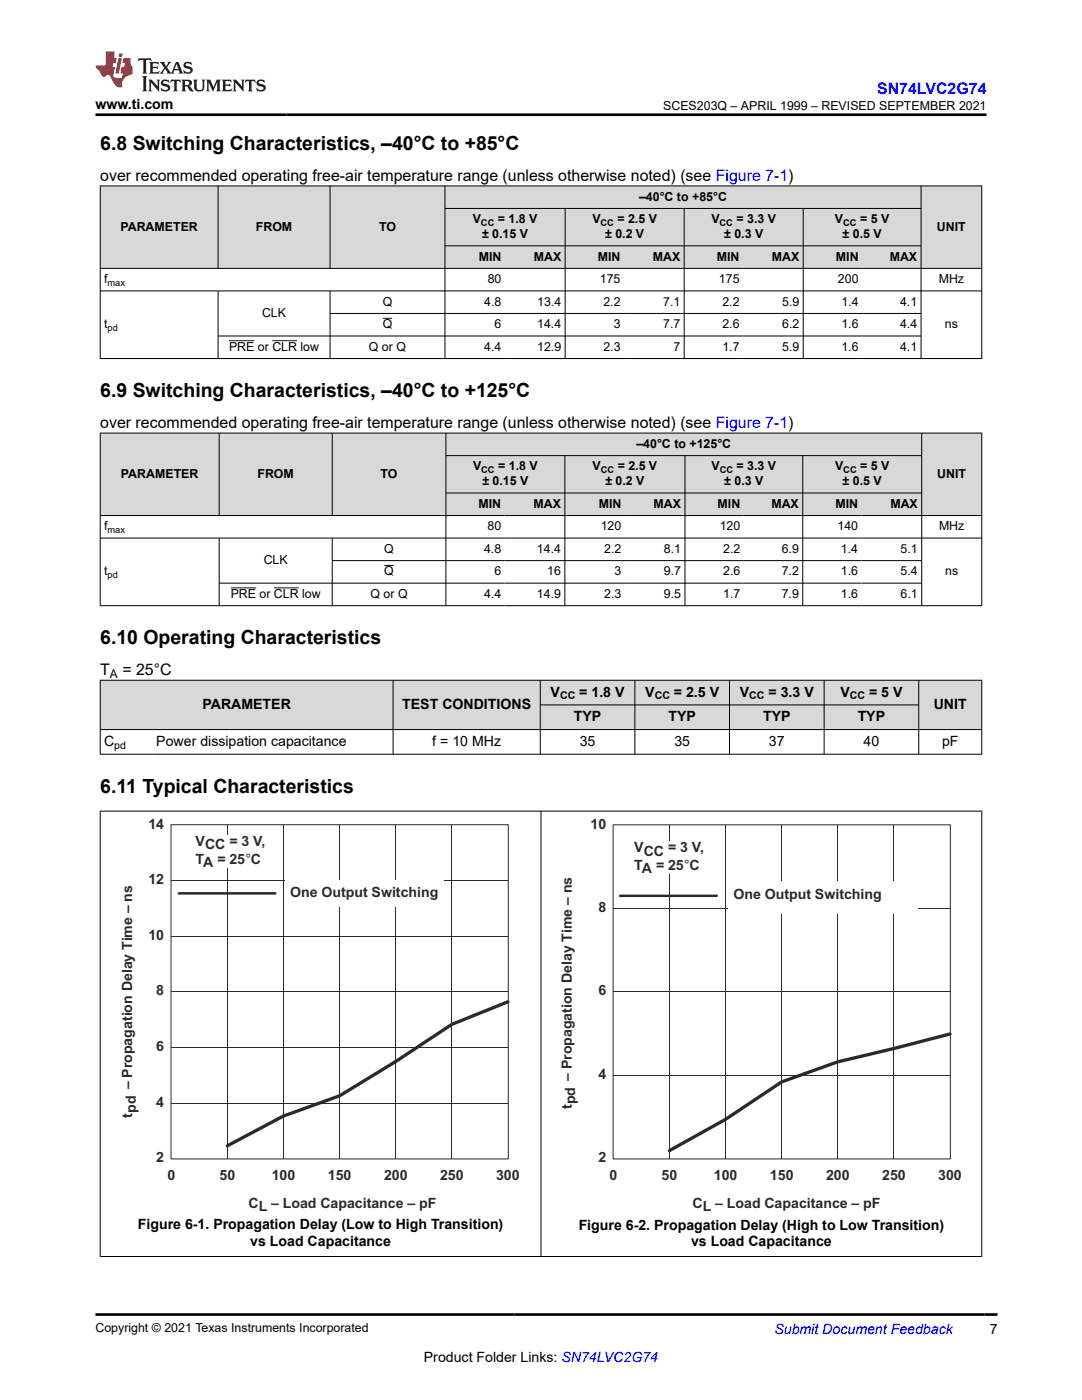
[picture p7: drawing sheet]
<svg xmlns="http://www.w3.org/2000/svg" width="216mm" height="279mm" viewBox="0 0 216 279" stroke-linecap="round" stroke-linejoin="round" font-family="sans-serif">
<g fill="#d8d8d8">
<path d="M20 37.1h175.9v4.5h-175.9z" fill-rule="evenodd"/>
<path d="M20.1 37.2h23.4v16.3h-23.4z" fill-rule="evenodd"/>
<path d="M43.6 37.2h22.2v16.3h-22.2z" fill-rule="evenodd"/>
<path d="M65.9 37.2h22.8v16.3h-22.8z" fill-rule="evenodd"/>
<path d="M88.8 37.2h94.9v4.3h-94.9z" fill-rule="evenodd"/>
<path d="M183.9 37.2h11.9v16.3h-11.9z" fill-rule="evenodd"/>
<path d="M88.8 41.7h23.9v7.3h-23.9z" fill-rule="evenodd"/>
<path d="M112.8 41.7h23.7v7.3h-23.7z" fill-rule="evenodd"/>
<path d="M136.6 41.7h23.6v7.3h-23.6z" fill-rule="evenodd"/>
<path d="M160.3 41.7h23.4v7.3h-23.4z" fill-rule="evenodd"/>
<path d="M88.8 49.1h12v4.4h-12z" fill-rule="evenodd"/>
<path d="M100.8 49.1h11.9v4.4h-11.9z" fill-rule="evenodd"/>
<path d="M112.8 49.1h11.7v4.4h-11.7z" fill-rule="evenodd"/>
<path d="M124.5 49.1h12v4.4h-12z" fill-rule="evenodd"/>
<path d="M136.6 49.1h11.7v4.4h-11.7z" fill-rule="evenodd"/>
<path d="M148.3 49.1h11.9v4.4h-11.9z" fill-rule="evenodd"/>
<path d="M160.3 49.1h11.7v4.4h-11.7z" fill-rule="evenodd"/>
<path d="M172 49.1h11.7v4.4h-11.7z" fill-rule="evenodd"/>
</g>
<g fill="none" stroke="#000" stroke-width=".2">
<path d="M19.9 37.1h176.1M20 37v34.6M43.5 37v16.6M65.9 37v16.6M88.8 37v34.6M183.8 37v34.6M195.9 37v34.6M19.9 53.6h176.1M19.9 58.1h176.1M43.5 58.1v13.5M65.9 58.1v13.5M88.8 41.6h95.1"/>
<path d="M88.8 49.1h95.1M112.8 41.6v30M136.5 41.6v30M160.3 41.6v30M19.9 71.6h176.1M43.5 67.1h140.4M45.7 68h5.1M54.3 68h5M65.9 62.6h118M76.4 63.5h1.9"/>
</g>
<g fill="#d8d8d8">
<path d="M20 86.4h175.9v4.5h-175.9z" fill-rule="evenodd"/>
<path d="M20.1 86.5h23.6v16.3h-23.6z" fill-rule="evenodd"/>
<path d="M43.8 86.5h22.4v16.3h-22.4z" fill-rule="evenodd"/>
<path d="M66.4 86.5h22.5v16.3h-22.5z" fill-rule="evenodd"/>
<path d="M89 86.5h94.9v4.4h-94.9z" fill-rule="evenodd"/>
<path d="M184 86.5h11.8v16.3h-11.8z" fill-rule="evenodd"/>
<path d="M89 91h23.6v7.3h-23.6z" fill-rule="evenodd"/>
<path d="M112.8 91h23.8v7.3h-23.8z" fill-rule="evenodd"/>
<path d="M136.7 91h23.4v7.3h-23.4z" fill-rule="evenodd"/>
<path d="M160.2 91h23.7v7.3h-23.7z" fill-rule="evenodd"/>
<path d="M89 98.5h11.7v4.3h-11.7z" fill-rule="evenodd"/>
<path d="M100.7 98.5h11.9v4.3h-11.9z" fill-rule="evenodd"/>
<path d="M112.8 98.5h11.9v4.3h-11.9z" fill-rule="evenodd"/>
<path d="M124.7 98.5h11.9v4.3h-11.9z" fill-rule="evenodd"/>
<path d="M136.7 98.5h11.7v4.3h-11.7z" fill-rule="evenodd"/>
<path d="M148.4 98.5h11.7v4.3h-11.7z" fill-rule="evenodd"/>
<path d="M160.2 98.5h11.7v4.3h-11.7z" fill-rule="evenodd"/>
<path d="M171.9 98.5h12v4.3h-12z" fill-rule="evenodd"/>
</g>
<g fill="none" stroke="#000" stroke-width=".2">
<path d="M19.9 86.4h176.1M20 86.4v34.5M43.7 86.4v16.5M66.3 86.4v16.5M89 86.4v34.5M89 90.9h95M89 98.4h95M112.7 90.9v30M136.7 90.9v30M160.2 90.9v30M183.9 86.4v34.5M195.9 86.4v34.5"/>
<path d="M19.9 102.9h176.1M19.9 107.4h176.1M43.7 107.4v13.5M43.7 116.4h140.3M46 117.3h5.1M54.7 117.3h4.9M66.3 107.4v13.5M66.3 111.9h117.7M76.7 112.8h1.9M19.9 120.9h176.1"/>
</g>
<g fill="#d8d8d8">
<path d="M20 135.8h175.9v4.9h-175.9z" fill-rule="evenodd"/>
<path d="M20.1 135.8h58.3v9.7h-58.3z" fill-rule="evenodd"/>
<path d="M78.5 135.8h29.2v9.7h-29.2z" fill-rule="evenodd"/>
<path d="M107.9 135.8h18.7v4.8h-18.7z" fill-rule="evenodd"/>
<path d="M126.7 135.8h18.8v4.8h-18.8z" fill-rule="evenodd"/>
<path d="M145.6 135.8h18.8v4.8h-18.8z" fill-rule="evenodd"/>
<path d="M164.5 135.8h18.8v4.8h-18.8z" fill-rule="evenodd"/>
<path d="M183.4 135.8h12.4v9.7h-12.4z" fill-rule="evenodd"/>
<path d="M107.9 140.7h18.7v4.8h-18.7z" fill-rule="evenodd"/>
<path d="M126.7 140.7h18.8v4.8h-18.8z" fill-rule="evenodd"/>
<path d="M145.6 140.7h18.8v4.8h-18.8z" fill-rule="evenodd"/>
<path d="M164.5 140.7h18.8v4.8h-18.8z" fill-rule="evenodd"/>
</g>
<path d="M19.9 135.8h176.1M20 135.7v14.9M78.4 135.7v14.9M107.8 135.7v14.9M126.7 135.7v14.9M145.6 135.7v14.9M164.4 135.7v14.9M183.3 135.7v14.9M195.9 135.7v14.9M19.9 145.6h176.1M19.9 150.5h176.1M107.8 140.7h75.6" fill="none" stroke="#000" stroke-width=".2"/>
<path d="M34.1 164.6h67.3v66.7h-67.3zM34.2 175.8h67.2M45.4 164.7v66.5M56.6 164.7v66.5M67.8 164.7v66.5M79 164.7v66.5M90.2 164.7v66.5M34.2 198h67.2M34.2 186.9h67.2M34.2 209.1h67.2M34.2 220.2h67.2" fill="none" stroke="#2b292a" stroke-width=".2"/>
<path d="M101.4 199.9l-11.2 4.5-11.2 7.4-11.2 6.9-11.2 4-11.2 6" fill="none" stroke="#2b292a" stroke-width=".66"/>
<path d="M38 166.7h16.8v6.4h-16.8z" fill-rule="evenodd" fill="#fff"/>
<path d="M35.7 178.3h19.2" fill="none" stroke="#2b292a" stroke-width=".5"/>
<path d="M56.9 175.7h31.5v5.4h-31.5z" fill-rule="evenodd" fill="#fff"/>
<path d="M122.3 164.6h67.3v66.7h-67.3zM133.6 164.7v66.6M144.8 164.7v66.6M156 164.7v66.6M167.2 164.7v66.6M178.4 164.7v66.6M122.4 198h67.2M122.4 181.3h67.2M122.4 214.6h67.2" fill="none" stroke="#2b292a" stroke-width=".2"/>
<path d="M189.6 206.4l-11.2 2.9-11.2 2.6-11.2 4-11.2 7.5-11.2 6.2" fill="none" stroke="#2b292a" stroke-width=".66"/>
<g fill="#fff">
<path d="M125.6 168h16.8v6.4h-16.8z" fill-rule="evenodd"/>
<path d="M145.4 175.9h37.8v6.5h-37.8z" fill-rule="evenodd"/>
</g>
<path d="M123.7 178.8h19.3" fill="none" stroke="#2b292a" stroke-width=".5"/>
<path d="M19.9 161.9h176.1M20 161.8v89M108 161.8v89M195.9 161.8v89M19.9 250.8h176.1" fill="none" stroke="#000" stroke-width=".2"/>
<path d="M27.7 11.6l-.2 .6 .5-.2h.6v.1v2.2l-.2 .4h1l-.2-.4v-2.2v-.1h.5l.5 .2-.1-.6zM29.8 12.4l.2 .3v1.6l-.2 .4h1.9l.1-.6a1.08 1.08 0 0 1-1.3 .2v-.7h.6l.4 .2v-.7l-.4 .2h-.6v-.5l.2-.2a1 1 0 0 1 1 .3l-.1-.5zM31.8 12.4l1 1.1-1 1.2h.9l-.2-.2 .4-.8 .5 .8-.2 .2h1.6l-.2-.2 .1-.5h1l.1 .5-.1 .2h.9l-.2-.4-.8-1.9h-.5l-1 2.1-.8-1.1 .9-1h-.8l.2 .2-.5 .6-.3-.6 .1-.2zM35.2 12.8l.4 1h-.8zM36.8 12.5a.65 .65 0 0 0-.2 .7 .65 .65 0 0 0 .6 .5l.7 .1 .1 .3a.79 .79 0 0 1-.7 .4 .79 .79 0 0 1-.7-.5l.1 .7 .2-.1a.93 .93 0 0 0 1.1 0 .93 .93 0 0 0 .4-.9 1.46 1.46 0 0 0-1.2-.6l-.1-.3a1.09 1.09 0 0 1 1.2 .2l-.2-.6-.1 .1-.6-.2zM28.4 15.2l.2 .4v2.2l-.2 .4h1l-.2-.4v-2.2l.2-.4zM29.6 15.9l.2 .4v1.5l-.2 .4h.8l-.3-.4v-1.3l1.7 1.8v-2l.2-.4h-.8l.2 .2 .1 1.1-1.2-1.3zM32.3 16a.65 .65 0 0 0-.2 .8 .65 .65 0 0 0 .7 .4l.6 .2 .1 .2a.79 .79 0 0 1-.7 .4 .79 .79 0 0 1-.7-.5l.1 .7 .2-.1a.93 .93 0 0 0 1.1 .1 .93 .93 0 0 0 .4-1 1.46 1.46 0 0 0-1.2-.5l-.1-.4a1.09 1.09 0 0 1 1.2 .2l-.2-.6-.1 .1-.6-.1zM34.1 15.9l-.1 .6a.63 .63 0 0 1 .7-.3l.1 1.6-.3 .4h1l-.2-.4v-1.6a.66 .66 0 0 1 .8 .3l-.1-.6zM36.2 15.9l.2 .4v1.5l-.2 .4h.9l-.2-.2v-.7h.5l.1 .2a.79 .79 0 0 0 1.2 .6l-1-.9a.61 .61 0 0 0 .6-.6 .61 .61 0 0 0-.5-.7zM36.9 16.2h.2a.47 .47 0 0 1 .5 .1 .47 .47 0 0 1 .1 .5l-.2 .1-.6 .1zM38.5 15.9l.2 .2a2.27 2.27 0 0 0 .4 2 1.04 1.04 0 0 0 1.7-.7v-1.3l.2-.2h-.8l.2 .4v1.1a.6 .6 0 0 1-.6 .6 .6 .6 0 0 1-.6-.6v-1.1l.3-.4zM41.1 15.9l.2 .4v1.5l-.2 .4h.7l-.2-.4v-1.4l.9 1.9 .8-1.9v1.4l-.2 .4h1l-.3-.4v-1.5l.3-.4h-.8l-.7 1.5-.7-1.5zM44.3 15.9l.2 .4v1.5l-.2 .4h1.9l.1-.6a1.09 1.09 0 0 1-1.3 .2v-.7h.6l.4 .2v-.6l-.4 .2h-.6v-.6l.2-.1a1.01 1.01 0 0 1 1 .3l-.1-.6zM46.4 15.9l.3 .4v1.5l-.3 .4h.8l-.2-.4v-1.3l1.6 1.8v-2l.2-.4h-.7l.2 .2v1.1l-1.2-1.3zM49 15.9l-.1 .6a.63 .63 0 0 1 .8-.3v1.6l-.3 .4h1l-.2-.4v-1.6a.66 .66 0 0 1 .8 .3l-.1-.6zM51.4 16a.65 .65 0 0 0-.2 .8 .65 .65 0 0 0 .6 .4l.6 .2 .2 .2a.79 .79 0 0 1-.8 .4 .79 .79 0 0 1-.6-.5l.1 .7 .2-.1a.93 .93 0 0 0 1 .1 .93 .93 0 0 0 .5-1 1.46 1.46 0 0 0-1.3-.5l-.1-.4a1.09 1.09 0 0 1 1.3 .2l-.2-.6-.2 .1-.5-.1z" fill="#231f20"/>
<path d="M21.1 10.3v2.7h-2v.4l.9 1a.95 .95 0 0 0 .9 .9 .59 .59 0 0 1 .6-.4 .59 .59 0 0 1 .5 .3l.4 .8a1.59 1.59 0 0 0 2.1 1.4 1.61 1.61 0 0 1 1-2.3l1-.3-.1-1.5a1.59 1.59 0 0 1-.4-1.7h-1.4l-.2 .9h.5l-.1 .9h-.5l-.2 .9v.3l.4 .1-.2 .9h-.6a.73 .73 0 0 1-1.1-.7l.3-1.5h-.5l.2-.9h.5l.2-.9h-.5v-1.3zM23.6 11.6l-.6 3.1h.7l.6-3.1zM23.8 10.7l-.1 .6h.7l.1-.6z" fill="#ed1c24"/>
<path d="M19.1 22.9h177.8M19.1 262.3h179.9" fill="none" stroke="#000" stroke-width=".53"/>
<g font-size="3.9">
<text x="20" y="29.9">6.8 Switching Characteristics, –40°C to +85°C</text>
<text x="20" y="79.2">6.9 Switching Characteristics, –40°C to +125°C</text>
<text x="20" y="128.6">6.10 Operating Characteristics</text>
<text x="20" y="158.2">6.11 Typical Characteristics</text>
</g>
<text font-size="3.2" fill="#00f" x="175" y="18.7">SN74LVC2G74</text>
<g font-size="3.2">
<text x="20" y="36.1">over recommended operating free-air temperature range (unless otherwise noted) (see Figure 7-1)</text>
<text x="20" y="85.4">over recommended operating free-air temperature range (unless otherwise noted) (see Figure 7-1)</text>
<text x="20" y="134.7">T</text>
<text x="24.4" y="134.7">= 25°C</text>
</g>
<g font-size="2.8">
<text x="19.1" y="21.8">www.ti.com</text>
<text x="40.4" y="141.5">PARAMETER</text>
<text x="80.3" y="141.5">TEST CONDITIONS</text>
<text x="109.9" y="139">V</text>
<text x="114.5" y="144">TYP</text>
<text x="115.6" y="139">= 1.8 V</text>
<text x="128.8" y="139">V</text>
<text x="133.4" y="144">TYP</text>
<text x="134.5" y="139">= 2.5 V</text>
<text x="147.6" y="139">V</text>
<text x="152.3" y="144">TYP</text>
<text x="153.4" y="139">= 3.3 V</text>
<text x="167.7" y="139">V</text>
<text x="171.1" y="144">TYP</text>
<text x="173.4" y="139">= 5 V</text>
<text x="186.3" y="141.5">UNIT</text>
<text x="20.8" y="148.9">C</text>
<text x="31.2" y="148.9">Power dissipation capacitance</text>
<text x="86.3" y="148.9">f = 10 MHz</text>
<text x="115.7" y="148.9">35</text>
<text x="134.6" y="148.9">35</text>
<text x="153.4" y="148.9">37</text>
<text x="172.3" y="148.9">40</text>
<text x="188" y="148.9">pF</text>
<text x="27.5" y="245.4">Figure 6-1. Propagation Delay (Low to High Transition)</text>
<text x="115.5" y="245.4">Figure 6-2. Propagation Delay (High to Low Transition)</text>
<text x="49.9" y="248.7">vs Load Capacitance</text>
<text x="137.9" y="248.8">vs Load Capacitance</text>
<text x="197.5" y="266.1">7</text>
<text x="84.6" y="271.7">Product Folder Links: SN74LVC2G74</text>
</g>
<g font-size="2.8" fill="#2b292a">
<text x="29.6" y="165.4">14</text>
<text x="117.8" y="165.4">10</text>
<text x="39" y="168.8">VCC</text>
<text x="39" y="172.3">TA = 25°C</text>
<text x="45.8" y="168.8">= 3 V,</text>
<text x="126.6" y="170.1">VCC = 3 V,</text>
<text x="126.6" y="173.6">TA = 25°C</text>
<text x="29.6" y="176.5">12</text>
<text x="57.9" y="179">One Output Switching</text>
<text x="146.4" y="179.5">One Output Switching</text>
<text x="119.4" y="182">8</text>
<text x="29.6" y="187.6">10</text>
<text x="31.2" y="198.7">8</text>
<text x="119.4" y="198.7">6</text>
<text x="31.2" y="209.8">6</text>
<text x="119.4" y="215.3">4</text>
<text x="31.2" y="220.9">4</text>
<text x="114.1" y="221.4" transform="rotate(-90 114.1 221.4)">tpd – Propagation Delay Time – ns</text>
<text x="26.4" y="223" transform="rotate(-90 26.4 223)">tpd – Propagation Delay Time – ns</text>
<text x="31.2" y="231.9">2</text>
<text x="119.4" y="232">2</text>
<text x="33.4" y="235.5">0</text>
<text x="43.8" y="235.5">50</text>
<text x="54.2" y="235.5">100</text>
<text x="65.4" y="235.5">150</text>
<text x="76.6" y="235.5">200</text>
<text x="87.8" y="235.5">250</text>
<text x="99" y="235.5">300</text>
<text x="121.6" y="235.5">0</text>
<text x="132" y="235.5">50</text>
<text x="142.4" y="235.5">100</text>
<text x="153.6" y="235.5">150</text>
<text x="164.8" y="235.5">200</text>
<text x="176" y="235.5">250</text>
<text x="187.2" y="235.5">300</text>
<text x="49.6" y="241">CL – Load Capacitance – pF</text>
<text x="138.2" y="241.1">CL – Load Capacitance – pF</text>
</g>
<text font-size="2.8" fill="#00f" x="154.5" y="266.2">Submit Document Feedback</text>
<g font-size="2.5">
<text x="132.3" y="21.9">SCES203Q – APRIL 1999 – REVISED SEPTEMBER 2021</text>
<text x="127.5" y="40.1">–40°C to +85°C</text>
<text x="24" y="46">PARAMETER</text>
<text x="51.1" y="46">FROM</text>
<text x="75.6" y="46">TO</text>
<text x="94.3" y="44.6">V</text>
<text x="96.2" y="47.5">± 0.15 V</text>
<text x="99.3" y="44.6">= 1.8 V</text>
<text x="118.2" y="44.6">V</text>
<text x="120.7" y="47.5">± 0.2 V</text>
<text x="123.2" y="44.6">= 2.5 V</text>
<text x="141.9" y="44.6">V</text>
<text x="144.5" y="47.5">± 0.3 V</text>
<text x="147" y="44.6">= 3.3 V</text>
<text x="166.6" y="44.6">V</text>
<text x="168.1" y="47.5">± 0.5 V</text>
<text x="171.6" y="44.6">= 5 V</text>
<text x="187" y="46">UNIT</text>
<text x="95.5" y="52">MIN</text>
<text x="106.5" y="52">MAX</text>
<text x="119.3" y="52">MIN</text>
<text x="130.3" y="52">MAX</text>
<text x="143" y="52">MIN</text>
<text x="154" y="52">MAX</text>
<text x="166.8" y="52">MIN</text>
<text x="177.5" y="52">MAX</text>
<text x="20.8" y="56.5">f</text>
<text x="97.3" y="56.5">80</text>
<text x="119.7" y="56.5">175</text>
<text x="143.5" y="56.5">175</text>
<text x="167.2" y="56.5">200</text>
<text x="187.3" y="56.5">MHz</text>
<text x="20.8" y="65.5">t</text>
<text x="52.3" y="63.3">CLK</text>
<text x="76.4" y="61">Q</text>
<text x="76.4" y="65.5">Q</text>
<text x="96.6" y="61">4.8</text>
<text x="98.7" y="65.5">6</text>
<text x="107.2" y="61">13.4</text>
<text x="107.2" y="65.5">14.4</text>
<text x="120.4" y="61">2.2</text>
<text x="122.5" y="65.5">3</text>
<text x="132.3" y="61">7.1</text>
<text x="132.3" y="65.5">7.7</text>
<text x="144.1" y="61">2.2</text>
<text x="144.1" y="65.5">2.6</text>
<text x="156.1" y="61">5.9</text>
<text x="156.1" y="65.5">6.2</text>
<text x="167.9" y="61">1.4</text>
<text x="167.9" y="65.5">1.6</text>
<text x="179.6" y="61">4.1</text>
<text x="179.6" y="65.5">4.4</text>
<text x="188.5" y="65.5">ns</text>
<text x="45.7" y="70">PRE or CLR low</text>
<text x="73.6" y="70">Q or Q</text>
<text x="96.6" y="70">4.4</text>
<text x="107.2" y="70">12.9</text>
<text x="120.4" y="70">2.3</text>
<text x="134.4" y="70">7</text>
<text x="144.1" y="70">1.7</text>
<text x="156.1" y="70">5.9</text>
<text x="167.9" y="70">1.6</text>
<text x="179.6" y="70">4.1</text>
<text x="127" y="89.4">–40°C to +125°C</text>
<text x="24.1" y="95.4">PARAMETER</text>
<text x="51.4" y="95.4">FROM</text>
<text x="75.9" y="95.4">TO</text>
<text x="94.4" y="93.9">V</text>
<text x="99.4" y="93.9">= 1.8 V</text>
<text x="118.2" y="93.9">V</text>
<text x="123.3" y="93.9">= 2.5 V</text>
<text x="142" y="93.9">V</text>
<text x="147" y="93.9">= 3.3 V</text>
<text x="166.6" y="93.9">V</text>
<text x="171.6" y="93.9">= 5 V</text>
<text x="187" y="95.4">UNIT</text>
<text x="95.5" y="101.4">MIN</text>
<text x="96.3" y="96.9">± 0.15 V</text>
<text x="106.5" y="101.4">MAX</text>
<text x="119.5" y="101.4">MIN</text>
<text x="120.8" y="96.9">± 0.2 V</text>
<text x="130.4" y="101.4">MAX</text>
<text x="143.2" y="101.4">MIN</text>
<text x="144.5" y="96.9">± 0.3 V</text>
<text x="153.9" y="101.4">MAX</text>
<text x="166.7" y="101.4">MIN</text>
<text x="168.1" y="96.9">± 0.5 V</text>
<text x="177.7" y="101.4">MAX</text>
<text x="20.8" y="105.8">f</text>
<text x="97.3" y="105.8">80</text>
<text x="119.9" y="105.8">120</text>
<text x="143.6" y="105.8">120</text>
<text x="167.1" y="105.8">140</text>
<text x="187.4" y="105.8">MHz</text>
<text x="52.6" y="112.6">CLK</text>
<text x="76.7" y="110.3">Q</text>
<text x="96.6" y="110.3">4.8</text>
<text x="107.1" y="110.3">14.4</text>
<text x="120.6" y="110.3">2.2</text>
<text x="132.5" y="110.3">8.1</text>
<text x="144.3" y="110.3">2.2</text>
<text x="156" y="110.3">6.9</text>
<text x="167.8" y="110.3">1.4</text>
<text x="179.7" y="110.3">5.1</text>
<text x="20.8" y="114.8">t</text>
<text x="46" y="119.3">PRE or CLR low</text>
<text x="73.9" y="119.3">Q or Q</text>
<text x="76.7" y="114.8">Q</text>
<text x="96.6" y="119.3">4.4</text>
<text x="98.6" y="114.8">6</text>
<text x="107.1" y="119.3">14.9</text>
<text x="109.2" y="114.8">16</text>
<text x="120.6" y="119.3">2.3</text>
<text x="122.6" y="114.8">3</text>
<text x="132.5" y="114.8">9.7</text>
<text x="132.5" y="119.3">9.5</text>
<text x="144.3" y="114.8">2.6</text>
<text x="144.3" y="119.3">1.7</text>
<text x="156" y="114.8">7.2</text>
<text x="156" y="119.3">7.9</text>
<text x="167.8" y="114.8">1.6</text>
<text x="167.8" y="119.3">1.6</text>
<text x="179.7" y="114.8">5.4</text>
<text x="179.7" y="119.3">6.1</text>
<text x="188.6" y="114.8">ns</text>
<text x="19.1" y="265.9">Copyright © 2021 Texas Instruments Incorporated</text>
</g>
<text font-size="2.4" x="21.9" y="135.3">A</text>
<g font-size="2.1">
<text x="111.8" y="139.6">CC</text>
<text x="130.6" y="139.6">CC</text>
<text x="149.5" y="139.6">CC</text>
<text x="169.6" y="139.6">CC</text>
<text x="22.8" y="149.4">pd</text>
</g>
<g font-size="1.9">
<text x="96" y="45.1">CC</text>
<text x="119.8" y="45.1">CC</text>
<text x="143.6" y="45.1">CC</text>
<text x="168.3" y="45.1">CC</text>
<text x="21.5" y="57">max</text>
<text x="21.5" y="66">pd</text>
<text x="96" y="94.4">CC</text>
<text x="119.9" y="94.4">CC</text>
<text x="143.6" y="94.4">CC</text>
<text x="168.3" y="94.4">CC</text>
<text x="21.5" y="106.3">max</text>
<text x="21.5" y="115.3">pd</text>
</g>
</svg>
